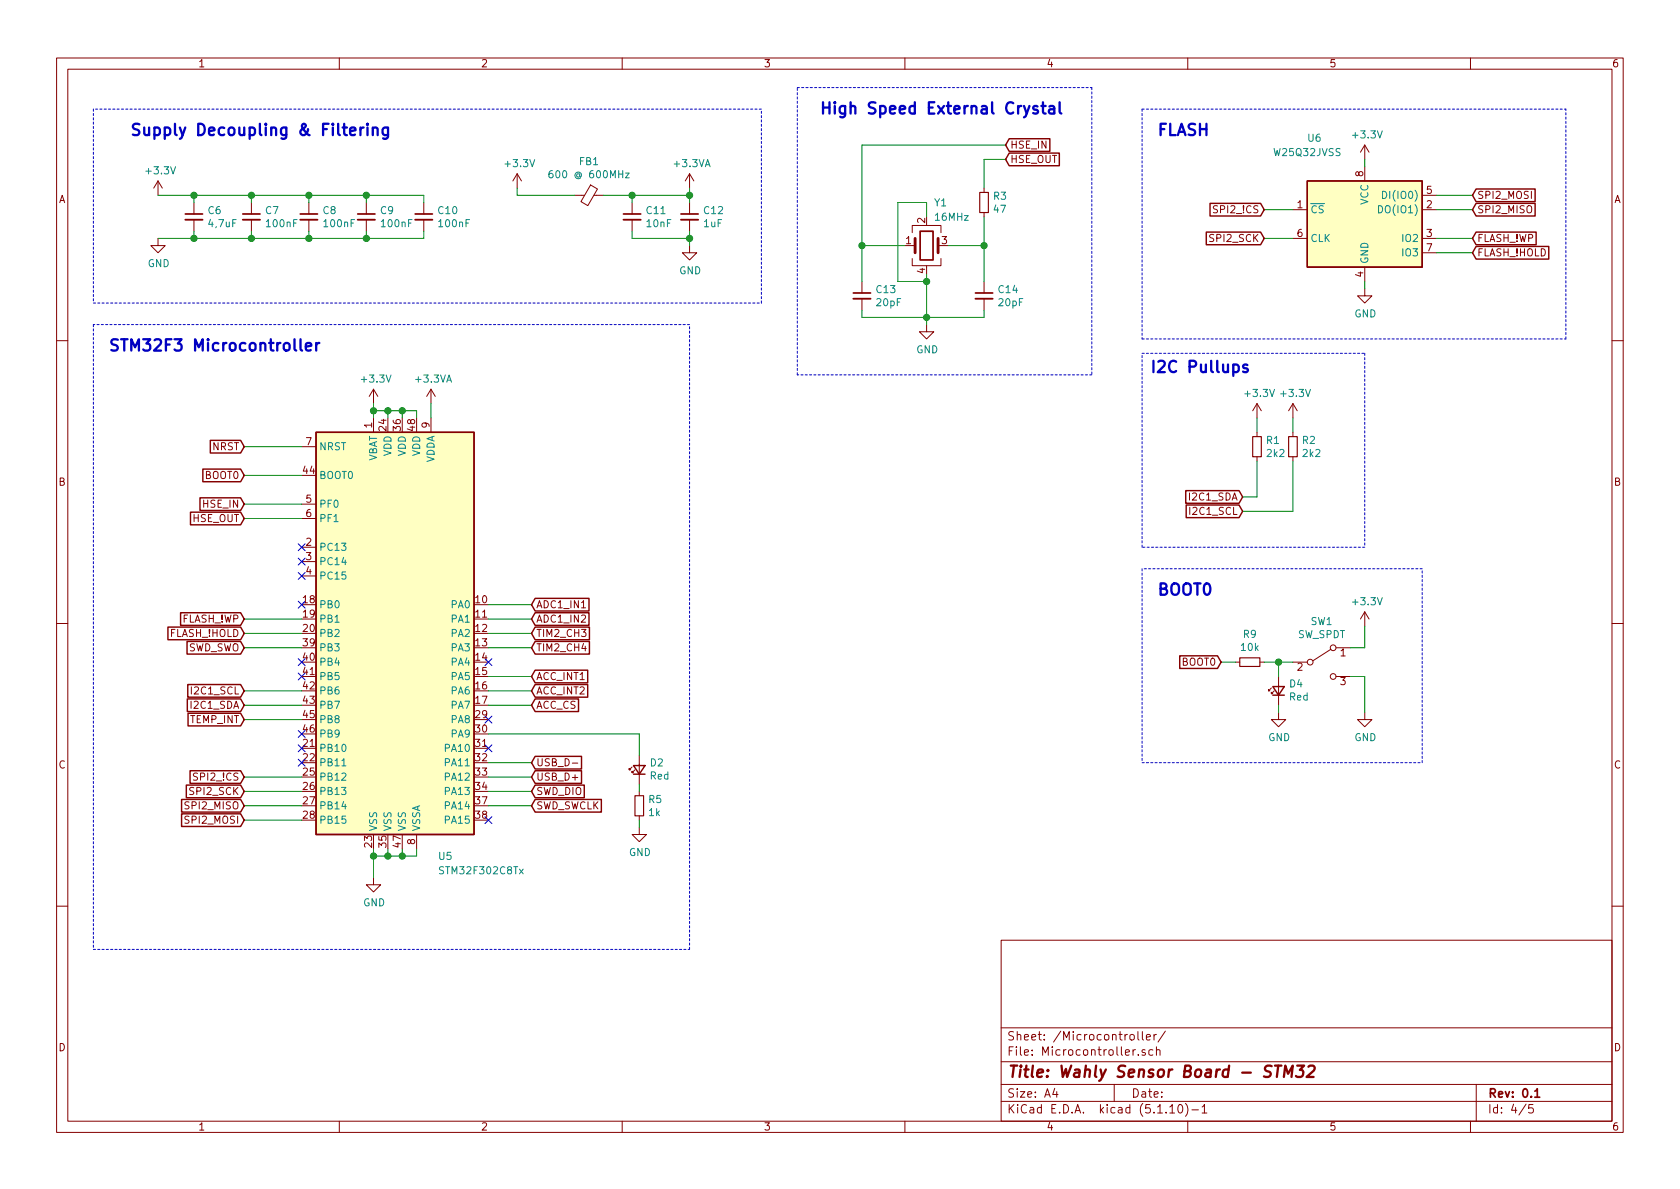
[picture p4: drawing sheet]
<svg xmlns="http://www.w3.org/2000/svg" width="297mm" height="210mm" viewBox="0 0 297 210" stroke-linecap="round" stroke-linejoin="round" font-family="sans-serif">
<g fill="none" stroke="#840000" stroke-width=".18">
<path d="M10 10.3h277v189.9h-277zM12 12.2h273v186.1h-273zM60 10.3v1.9M110 10.3v1.9M160 10.3v1.9M210 10.3v1.9M260 10.3v1.9M27.9 32l-.7 1.3M27.9 32v2.5M27.9 32l.8 1.3M34.3 35.8v2M34.3 38.9v2"/>
<path d="M44.4 35.8v2M44.4 38.9v2M54.6 35.8v2M54.6 38.9v2M64.8 35.8v2M64.8 38.9v2M74.9 35.8v2M74.9 38.9v2M91.4 30.7l-.7 1.3M91.4 30.7v2.6M91.4 30.7l.8 1.3M101.6 34.5h1.8"/>
<path d="M104.4 32.7l1.2 .7-1.7 3-1.2-.7zM105 34.5h1.7M111.8 35.8v2M111.8 38.9v2M121.9 30.7l-.7 1.3M121.9 30.7v2.6M121.9 35.8v2M121.9 38.9v2M121.9 30.7l.8 1.3M174 33.3v.7M174 37.6v.7M228.6 37.1h2.5"/>
<path d="M241.3 25.6v2.6M241.3 29.5v2.5M241.3 25.6l-.8 1.3M241.3 25.6l.8 1.3M251.5 34.5h2.5M251.5 37.1h2.5M27.9 42.2v1.2h1.3l-1.3 1.3-1.2-1.3h1.2M121.9 43.4v1.3h1.3l-1.3 1.3-1.3-1.3h1.3M152.4 49.8v2M152.4 52.8v2.1M161.3 45.7v1.3h5.1v-1.3M161.3 41.1v-1.2h5.1v1.2"/>
<path d="M161.3 43.4h.5M163.8 57.4v1.3h1.3l-1.3 1.2-1.2-1.2h1.2M165.9 43.4h.5M174 49.8v2M174 52.8v2.1M228.6 42.2h2.5M241.3 51v1.3h1.3l-1.3 1.3-1.3-1.3h1.3M241.3 47.2v2.6M251.5 42.2h2.5M251.5 44.7h2.5M10 60.2h2M53.3 79h2.6"/>
<path d="M66 68.8l-.7 1.3M66 68.8v2.6M66 73.9v2.5M66 68.8l.8 1.3M76.2 68.8l-.8 1.3M76.2 68.8v2.6M76.2 73.9v2.5M76.2 68.8l.8 1.3M222.2 71.4v2.5M222.2 76.4v.8M222.2 71.4l-.7 1.2M222.2 71.4l.8 1.2"/>
<path d="M228.6 71.4l-.8 1.2M228.6 71.4v2.5M228.6 76.4v.8M228.6 71.4l.8 1.2M285 60.2h2M53.3 96.8h2.6M53.3 99.3h2.6M53.3 89.1h2.6M53.3 91.7h2.6M222.2 80.8v.7M228.6 80.8v.7M10 110.3h2"/>
<path d="M53.3 101.8h2.6M102.8 107.5h.7M218.4 117.1h.8M222.8 117.1h.7M226.1 119.6v5.1M228.6 117.1h2.5M235.3 114.8l-3.1 2M236.2 114.5h2.6M236.2 119.6h2.6M241.3 108.2l-.8 1.3M241.3 108.2v2.5M241.3 108.2l.8 1.3"/>
<path d="M285 110.3h2M101.2 134.9h1M111.8 135.6l-.5 .5v-.2v.2h.2M112.3 136.1l-.5 .5v-.2v.2h.2M113 133.6v5.1M113 139.9v.8M224.8 121.7l-.5 .5v-.3v.3h.2M225.3 122.2l-.5 .5v-.3v.3h.2M226.1 126v1.2h1.2l-1.2 1.3-1.3-1.3h1.3M241.3 126v1.2h1.3l-1.3 1.3-1.3-1.3h1.3M66 155.2v1.3h1.3l-1.3 1.2-1.2-1.2h1.2M73.7 147.6v2.5"/>
<path d="M113 146.3v1.3h1.3l-1.3 1.2-1.2-1.2h1.2M113 144.3v.7M10 160.2h2M177 166.3h108v32h-108zM285 160.2h2M60 198.3v1.9M110 198.3v1.9M160 198.3v1.9M177 194.8h108M177 191.8h108M177 187.8h108M177 181.8h108"/>
<path d="M186.5 192.5l-.4 1h1M186.8 193v1M197 191.8v3M199.8 183.1l.3-.2 .4 .2v.7l-.2 .1-.5-.1zM200.8 185.6l-.5 .3M201.2 182.4v1.3l.2 .2M201.3 186.5v.1M202 182.4v1.3l.2 .2M202.5 185.7l-.4-.1-.2 .2 .1 .2 .5 .2v.3h-.6M202.7 183.4l.7-.1-.1-.3-.4-.1-.2 .2 .1 .7h.5M203.8 185.7l-.4-.1-.3 .3 .1 .6 .2 .1 .4-.1M204 182.9v1"/>
<path d="M204.5 185.7l.2-.1 .4 .1v.9M204.5 182.9l-.5 .3M204.5 185.1v1.5M206 182.3l-1.3 2M206.8 195.8l.5-.5v1.5M206.8 196.8h.9M208.5 195.4l.1-.1a.8 .8 0 0 1 .5 .8 .8 .8 0 0 1-.5 .7 1 1 0 0 1-.1-1.4zM209.6 195.1a1.71 1.71 0 0 1 0 2.3M210 198.3v1.9M210.7 196.3h1.2M212.5 195.8l.5-.5v1.5M212.5 196.8h.9"/>
<path d="M260 198.3v1.9M261 191.8v6.5M269.8 195.2l-1.2 2M271 195.3h-.7v.7l.2-.1 .5 .1 .1 .2-.1 .5-.2 .1-.5-.1"/>
<circle cx="231.6" cy="117.1" r=".51"/>
<circle cx="235.7" cy="119.6" r=".51"/>
<circle cx="235.7" cy="114.5" r=".51"/>
</g>
<path d="M32.8 37.8h3M42.9 37.8h3.1M53.1 37.8h3M63.2 37.8h3.1M73.4 37.8h3.1M110.2 37.8h3.1M120.4 37.8h3M150.9 51.8h3M162.7 40.9h2.3v5.1h-2.3zM172.5 51.8h3M271.4 193l.4-.5v1.5M271.4 194h.8" fill="none" stroke="#840000" stroke-width=".3"/>
<path d="M225.4 188.4h1.2M226 188.4l-.2 2M227 190.4l.3-2 .4 1.5 .9-1.5-.3 2M229.4 188.4h1.2l-.8 .8h.3l.3 .2a.82 .82 0 0 1-.2 .9l-.8 .1-.3-.1M231.3 188.6l.3-.2h.5l.3 .2v.4l-.1 .3-1.3 1.1h1.3" fill="none" stroke="#840000" stroke-width=".41"/>
<path d="M32.8 38.9h3M42.9 38.9h3.1M53.1 38.9h3M63.2 38.9h3.1M73.4 38.9h3.1M110.2 38.9h3.1M120.4 38.9h3M150.9 52.8h3M172.5 52.8h3" fill="none" stroke="#840000" stroke-width=".33"/>
<path d="M161.8 42.2v2.5M165.9 42.2v2.5" fill="none" stroke="#840000" stroke-width=".51"/>
<path d="M97.7 30.2h-.4a.87 .87 0 0 0 0 1.2h.4l.1-.5-.3-.2h-.2l-.2 .2M110.6 30.6h.7l-.7 .8h.7M243.7 36.4a.64 .64 0 0 1 .8 .6 .64 .64 0 0 1-.8 .6zM244.4 33.8a.64 .64 0 0 1 .8 .7 .64 .64 0 0 1-.8 .6zM60.5 135.4h.7" fill="none" stroke="#008484" stroke-width=".18"/>
<g fill="none" stroke="#840000" stroke-width=".25">
<path d="M178.4 24.5h7.2v2.3h-7.2l-.6-1.2zM178.4 27.1h8.9v2.2h-8.9l-.6-1.1zM213.9 36h9l.6 1.1-.6 1.1h-9zM231.1 32h20.4v15.2h-20.4zM261 36h10.4v2.2h-10.4l-.7-1.1zM261 33.4h10.4v2.3h-10.4l-.7-1.2zM213.3 41h9.6l.6 1.2-.6 1.1h-9.6zM261 41h10.6v2.3h-10.6l-.7-1.1zM261 43.6h12.8v2.2h-12.8l-.7-1.1zM37.2 77.9h5.3l.7 1.1-.7 1.1h-5.3zM55.9 76.4h27.9v71.2h-27.9zM33.7 90.6h8.8l.7 1.1-.7 1.1h-8.8z"/>
<path d="M35.4 88h7.1l.7 1.1-.7 1.2h-7.1zM35.9 83h6.6l.7 1.1-.7 1.1h-6.6zM209.7 86.8h9.4l.6 1.1-.6 1.1h-9.4zM209.7 89.3h9.4l.6 1.1-.6 1.1h-9.4zM29.7 110.9h12.8l.7 1.1-.7 1.1h-12.8zM31.9 108.4h10.6l.7 1.1-.7 1.1h-10.6zM33.1 113.4h9.4l.7 1.1-.7 1.2h-9.4zM94.6 113.4h9.6v2.3h-9.6l-.6-1.2zM94.6 110.9h9.6v2.2h-9.6l-.6-1.1zM94.6 108.4h9.5v2.2h-9.5l-.6-1.1zM94.6 105.8h9.5v2.2h-9.5l-.6-1.1zM94.6 118.5h9.3v2.2h-9.3l-.6-1.1z"/>
<path d="M208.6 116h6.7l.6 1.1-.6 1.1h-6.7zM32.9 138.8h9.6l.7 1.1-.7 1.2h-9.6zM33.1 123.6h9.4l.7 1.1-.7 1.1h-9.4zM33.2 121.1h9.3l.7 1.1-.7 1.1h-9.3zM33.2 126.1h9.3l.7 1.1-.7 1.2h-9.3zM33.6 136.3h8.9l.7 1.1-.7 1.1h-8.9zM94.6 133.8h8.2v2.2h-8.2l-.6-1.1zM94.6 136.3h8.2v2.2h-8.2l-.6-1.1zM94.6 138.8h8.7v2.3h-8.7l-.6-1.2zM94.6 121.1h9.3v2.2h-9.3l-.6-1.1zM94.6 123.6h7.7v2.2h-7.7l-.6-1.1zM112 135.4h2l-1 1.5z"/>
<path d="M112 136.9h2M225 121.4h2.1l-1 1.5zM225 122.9h2.1M32.1 143.9h10.4l.7 1.1-.7 1.1h-10.4zM32.1 141.4h10.4l.7 1.1-.7 1.1h-10.4zM94.6 141.4h11.7v2.2h-11.7l-.6-1.1z"/>
</g>
<path d="M173.2 34h1.6v3.6h-1.6zM221.5 77.2h1.5v3.6h-1.5zM227.8 77.2h1.6v3.6h-1.6zM219.2 116.3h3.6v1.6h-3.6zM112.3 140.7h1.5v3.6h-1.5z" fill="none" stroke="#840000" stroke-width=".2"/>
<g fill="#ffffc2" stroke="#ffffc2" stroke-width=".18">
<path d="M231.1 32h20.4v15.2h-20.4z"/>
<path d="M55.9 76.4h27.9v71.2h-27.9z"/>
</g>
<g fill="none" stroke="#0000c2" stroke-width=".18" stroke-dasharray=".4 .4">
<path d="M16.5 19.3v34.3M134.6 19.3h-118.1M141 15.5h52M193 15.5v50.8M201.9 19.3h75M201.9 19.3v40.6M16.5 53.6h118.1M16.5 57.4v110.5M121.9 57.4h-105.4M134.6 53.6v-34.3M201.9 59.9h75M276.9 59.9v-40.6"/>
<path d="M141 66.3v-50.8M193 66.3h-52M201.9 62.5h39.4M241.3 62.5v34.3M201.9 96.8v-34.3M241.3 96.8h-39.4M201.9 100.6v34.3M251.5 100.6h-49.6M201.9 134.9h49.6M251.5 134.9v-34.3M16.5 167.9h105.4M121.9 167.9v-110.5"/>
</g>
<g fill="none" stroke="#008400" stroke-width=".18">
<path d="M27.9 34.5h47v1.3M34.3 34.5v1.3M44.4 34.5v1.3M54.6 34.5v1.3M64.8 34.5v1.3M91.4 33.3v1.2h10.2M106.7 34.5h15.2M111.8 34.5v1.3M121.9 33.3v2.5M163.8 38.3v-2.5h-5.1v14h5.1M174 38.3v11.5M177.8 25.6h-25.4v24.2"/>
<path d="M177.8 28.2h-3.8v5.1M223.5 37.1h5.1M241.3 28.2v1.3M254 34.5h6.3M254 37.1h6.3M34.3 40.9v1.3M44.4 40.9v1.3M54.6 40.9v1.3M64.8 40.9v1.3M74.9 40.9v1.3h-47M111.8 40.9v1.3h10.1M121.9 40.9v2.5"/>
<path d="M152.4 54.9v1.2h21.6v-1.2M152.4 43.4h7.6M163.8 48.5v8.9M167.6 43.4h6.4M223.5 42.2h5.1M241.3 49.8v1.2M254 44.7h6.3M254 42.2h6.3M43.2 79h10.1M66 72.6h7.7v1.3M66 71.4v2.5M68.6 72.6v1.3"/>
<path d="M71.1 72.6v1.3M76.2 71.4v2.5M222.2 73.9v2.5M228.6 73.9v2.5M43.2 84.1h10.1M43.2 91.7h10.1M43.2 89.1h10.1M222.2 81.5v6.4h-2.5M228.6 81.5v8.9h-8.9M43.2 109.5h10.1M43.2 112h10.1M43.2 114.5h10.1"/>
<path d="M86.4 119.6h7.6M86.4 109.5h7.6M86.4 112h7.6M86.4 114.5h7.6M86.4 106.9h7.6M215.9 117.1h2.5M223.5 117.1h5.1M226.1 117.1v2.5M238.8 119.6h2.5v6.4M241.3 110.7v3.8h-2.5M43.2 124.7h10.1M43.2 122.2h10.1"/>
<path d="M43.2 139.9h10.1M43.2 127.2h10.1M43.2 137.4h10.1M86.4 124.7h7.6M86.4 129.8h26.6v3.8M86.4 122.2h7.6M86.4 139.9h7.6M86.4 134.9h7.6M86.4 137.4h7.6M113 138.7v1.2M226.1 124.7v1.3M43.2 142.5h10.1"/>
<path d="M43.2 145h10.1M66 150.1v5.1M68.6 150.1v1.3M71.1 150.1v1.3M73.7 150.1v1.3h-7.7M86.4 142.5h7.6M113 145v1.3"/>
</g>
<g fill="none" stroke="#0000c2" stroke-width=".41">
<path d="M183.4 18.8l-.4-.1-.3 .3 .1 .3 .6 .2 .1 .2-.1 .3-.1 .1-.6-.1M184.1 18.7h.8M184.4 18.1v1.7l.1 .2 .4 .1M185.5 18.8l.2-.1 .6 .1 .1 1.3M186.4 19.2l-.7 .1a.39 .39 0 0 0-.3 .4 .39 .39 0 0 0 .3 .4l.7-.1M187.4 18.1v1.7l.3 .3M63.7 22.5v1.4M64.3 22.5l-.4 .2-.2 .2M65 21.9l-.1 .1 .1 .1v-.2v.2M65 22.5v1.4M65.9 22.8a.5 .5 0 0 1 .9 0v1.1M65.9 22.5v1.4"/>
<path d="M68.6 22.5v1.7a.56 .56 0 0 1-.9 .3M68.6 22.7l-.6-.2-.4 .4v.6l.2 .3 .2 .1 .6-.1M53.1 60v1.7l.3 .3M54.1 61.3l.9-.2-.1-.3-.5-.2-.3 .3 .1 1 .2 .1 .5-.1M55.9 60.6v1.4M56.5 60.6l-.4 .2-.2 .2M220.5 64.6l-.4-.1-.3 .2 .1 .3 .6 .2 .1 .2-.1 .3-.1 .1-.6-.1"/>
</g>
<g fill="#008400" stroke="#008400" stroke-width=".25">
<circle cx="64.8" cy="42.2" r=".51"/>
<circle cx="54.6" cy="42.2" r=".51"/>
<circle cx="44.5" cy="42.2" r=".51"/>
<circle cx="34.3" cy="42.2" r=".51"/>
<circle cx="64.8" cy="34.5" r=".51"/>
<circle cx="121.9" cy="42.2" r=".51"/>
<circle cx="54.6" cy="34.5" r=".51"/>
<circle cx="34.3" cy="34.5" r=".51"/>
<circle cx="68.6" cy="151.4" r=".51"/>
<circle cx="71.1" cy="151.4" r=".51"/>
<circle cx="66" cy="151.4" r=".51"/>
<circle cx="174" cy="43.4" r=".51"/>
<circle cx="152.4" cy="43.4" r=".51"/>
<circle cx="163.8" cy="56.1" r=".51"/>
<circle cx="163.8" cy="49.8" r=".51"/>
<circle cx="226.1" cy="117.1" r=".51"/>
<circle cx="44.5" cy="34.5" r=".51"/>
<circle cx="111.8" cy="34.5" r=".51"/>
<circle cx="121.9" cy="34.5" r=".51"/>
<circle cx="68.6" cy="72.6" r=".51"/>
<circle cx="71.1" cy="72.6" r=".51"/>
<circle cx="66" cy="72.6" r=".51"/>
</g>
<g fill="none" stroke="#000084" stroke-width=".18">
<path d="M52.7 96.2l1.2 1.2M52.7 98.7l1.2 1.2M53.9 96.2l-1.2 1.2M53.9 98.7l-1.2 1.2M52.7 101.2l1.2 1.3M52.7 106.3l1.2 1.2M52.7 116.5l1.2 1.2M52.7 119l1.2 1.2M53.9 101.2l-1.2 1.3M53.9 106.3l-1.2 1.2M53.9 116.5l-1.2 1.2M53.9 119l-1.2 1.2"/>
<path d="M85.8 116.5l1.2 1.2M87 116.5l-1.2 1.2M52.7 129.2l1.2 1.2M52.7 131.7l1.2 1.2M52.7 134.3l1.2 1.2M53.9 129.2l-1.2 1.2M53.9 131.7l-1.2 1.2M53.9 134.3l-1.2 1.2M85.8 131.7l1.2 1.2M85.8 126.6l1.2 1.3M87 131.7l-1.2 1.2M87 126.6l-1.2 1.3"/>
<path d="M85.8 144.4l1.2 1.2M87 144.4l-1.2 1.2"/>
</g>
<g font-size="2.8" fill="#0000c2">
<text x="22.9" y="24">Supply Decoupling &amp; Filtering</text>
<text x="144.8" y="20.2">High Speed External Crystal</text>
<text x="204.5" y="24">FLASH</text>
<text x="19" y="62.1">STM32F3 Microcontroller</text>
<text x="203.2" y="65.9">I2C Pullups</text>
<text x="204.5" y="105.3">BOOT0</text>
</g>
<text font-size="2.8" fill="#840000" x="178" y="190.5">Title: Wahly Sensor Board - STM32</text>
<g font-size="2.1" fill="#840000">
<text x="178" y="184">Sheet: /Microcontroller/</text>
<text x="178" y="186.7">File: Microcontroller.sch</text>
<text x="178" y="196.9">KiCad E.D.A. kicad (5.1.10)-1</text>
<text x="178" y="194.1">Size: A4</text>
<text x="200" y="194.1">Date:</text>
<text x="263" y="194.1">Rev: 0.1</text>
<text x="263" y="196.9">Id: 4/5</text>
</g>
<g font-size="1.8" fill="#840000">
<text x="35" y="11.9">1</text>
<text x="85" y="11.9">2</text>
<text x="135" y="11.9">3</text>
<text x="185" y="11.9">4</text>
<text x="235" y="11.9">5</text>
<text x="285" y="11.9">6</text>
<text x="178.6" y="26.3">HSE_IN</text>
<text x="178.6" y="28.8">HSE_OUT</text>
<text x="10.4" y="35.9">A</text>
<text x="241" y="31.2" transform="rotate(-90 241 31.2)">8</text>
<text x="252.2" y="34.3">5</text>
<text x="261.1" y="35.2">SPI2_MOSI</text>
<text x="285.4" y="35.9">A</text>
<text x="163.6" y="39.5" transform="rotate(-90 163.6 39.5)">2</text>
<text x="214.9" y="37.7">SPI2_!CS</text>
<text x="229.4" y="36.8">1</text>
<text x="229.4" y="41.9">6</text>
<text x="252.2" y="36.8">2</text>
<text x="252.2" y="41.9">3</text>
<text x="261.1" y="37.7">SPI2_MISO</text>
<text x="160.2" y="43.2">1</text>
<text x="166.5" y="43.2">3</text>
<text x="214.2" y="42.8">SPI2_SCK</text>
<text x="252.2" y="44.4">7</text>
<text x="261.1" y="42.8">FLASH_!WP</text>
<text x="261.1" y="45.3">FLASH_!HOLD</text>
<text x="163.6" y="48.4" transform="rotate(-90 163.6 48.4)">4</text>
<text x="241" y="49" transform="rotate(-90 241 49)">4</text>
<text x="65.8" y="75.7" transform="rotate(-90 65.8 75.7)">1</text>
<text x="68.3" y="76.1" transform="rotate(-90 68.3 76.1)">24</text>
<text x="70.9" y="76.1" transform="rotate(-90 70.9 76.1)">36</text>
<text x="73.4" y="76.1" transform="rotate(-90 73.4 76.1)">48</text>
<text x="75.9" y="75.7" transform="rotate(-90 75.9 75.7)">9</text>
<text x="37.6" y="79.6">NRST</text>
<text x="53.6" y="83.8">44</text>
<text x="54.1" y="78.7">7</text>
<text x="10.4" y="85.9">B</text>
<text x="36" y="89.8">HSE_IN</text>
<text x="36.3" y="84.7">BOOT0</text>
<text x="54.1" y="88.9">5</text>
<text x="210.5" y="88.5">I2C1_SDA</text>
<text x="285.4" y="85.9">B</text>
<text x="34" y="92.3">HSE_OUT</text>
<text x="54.1" y="91.4">6</text>
<text x="210.7" y="91.1">I2C1_SCL</text>
<text x="54.1" y="96.5">2</text>
<text x="54.1" y="99.1">3</text>
<text x="54.1" y="101.6">4</text>
<text x="53.6" y="106.7">18</text>
<text x="84.1" y="106.7">10</text>
<text x="94.8" y="107.6">ADC1_IN1</text>
<text x="29.9" y="112.6">FLASH_!HOLD</text>
<text x="32.1" y="110.1">FLASH_!WP</text>
<text x="53.6" y="109.2">19</text>
<text x="53.6" y="111.8">20</text>
<text x="84.1" y="109.2">11</text>
<text x="84.1" y="111.8">12</text>
<text x="94.8" y="112.6">TIM2_CH3</text>
<text x="94.8" y="110.1">ADC1_IN2</text>
<text x="33" y="115.2">SWD_SWO</text>
<text x="53.6" y="114.3">39</text>
<text x="53.6" y="116.8">40</text>
<text x="53.6" y="119.4">41</text>
<text x="84.1" y="114.3">13</text>
<text x="84.1" y="116.8">14</text>
<text x="84.1" y="119.4">15</text>
<text x="94.8" y="115.2">TIM2_CH4</text>
<text x="209" y="117.7">BOOT0</text>
<text x="229.4" y="118.6">2</text>
<text x="237" y="116.1">1</text>
<text x="33.9" y="125.3">I2C1_SDA</text>
<text x="34.1" y="122.8">I2C1_SCL</text>
<text x="53.6" y="121.9">42</text>
<text x="53.6" y="124.5">43</text>
<text x="84.1" y="121.9">16</text>
<text x="84.1" y="124.5">17</text>
<text x="94.8" y="120.3">ACC_INT1</text>
<text x="94.8" y="122.8">ACC_INT2</text>
<text x="94.8" y="125.3">ACC_CS</text>
<text x="237" y="121.2">3</text>
<text x="33.7" y="127.9">TEMP_INT</text>
<text x="53.6" y="127">45</text>
<text x="53.6" y="129.5">46</text>
<text x="84.1" y="127">29</text>
<text x="84.1" y="129.5">30</text>
<text x="10.4" y="135.9">C</text>
<text x="53.6" y="132.1">21</text>
<text x="53.6" y="134.6">22</text>
<text x="53.6" y="137.2">25</text>
<text x="84.1" y="132.1">31</text>
<text x="84.1" y="134.6">32</text>
<text x="84.1" y="137.2">33</text>
<text x="94.8" y="135.5">USB_D-</text>
<text x="285.4" y="135.9">C</text>
<text x="33" y="143.1">SPI2_MISO</text>
<text x="33.8" y="140.6">SPI2_SCK</text>
<text x="34.5" y="138">SPI2_!CS</text>
<text x="53.6" y="139.7">26</text>
<text x="53.6" y="142.2">27</text>
<text x="84.1" y="139.7">34</text>
<text x="84.1" y="142.2">37</text>
<text x="94.8" y="138">USB_D+</text>
<text x="94.8" y="143.1">SWD_SWCLK</text>
<text x="94.8" y="140.6">SWD_DIO</text>
<text x="33" y="145.7">SPI2_MOSI</text>
<text x="53.6" y="144.8">28</text>
<text x="65.8" y="149.8" transform="rotate(-90 65.8 149.8)">23</text>
<text x="68.3" y="149.8" transform="rotate(-90 68.3 149.8)">35</text>
<text x="70.9" y="149.8" transform="rotate(-90 70.9 149.8)">47</text>
<text x="73.4" y="149.3" transform="rotate(-90 73.4 149.3)">8</text>
<text x="84.1" y="144.8">38</text>
<text x="10.4" y="185.9">D</text>
<text x="285.4" y="185.9">D</text>
<text x="35" y="199.9">1</text>
<text x="85" y="199.9">2</text>
<text x="135" y="199.9">3</text>
<text x="185" y="199.9">4</text>
<text x="235" y="199.9">5</text>
<text x="285" y="199.9">6</text>
</g>
<g font-size="1.8" fill="#008484">
<text x="89.5" y="29.6">+3.3V</text>
<text x="102.5" y="29.2">FB1</text>
<text x="119.3" y="29.6">+3.3VA</text>
<text x="225.4" y="27.6">W25Q32JVSS</text>
<text x="231.3" y="25.1">U6</text>
<text x="239.3" y="24.5">+3.3V</text>
<text x="26" y="30.8">+3.3V</text>
<text x="98" y="31.5">600 @ 600MHz</text>
<text x="175.7" y="35.3">R3</text>
<text x="245.2" y="35.2">DI(IO0)</text>
<text x="36.8" y="37.9">C6</text>
<text x="37" y="40.2">4,7uF</text>
<text x="47" y="37.9">C7</text>
<text x="47.2" y="40.2">100nF</text>
<text x="57.1" y="37.9">C8</text>
<text x="57.4" y="40.2">100nF</text>
<text x="67.3" y="37.9">C9</text>
<text x="67.6" y="40.2">100nF</text>
<text x="77.5" y="37.9">C10</text>
<text x="77.7" y="40.2">100nF</text>
<text x="114.4" y="37.9">C11</text>
<text x="114.4" y="40.2">10nF</text>
<text x="124.5" y="40.2">1uF</text>
<text x="124.5" y="37.9">C12</text>
<text x="165.3" y="36.5">Y1</text>
<text x="165.5" y="39">16MHz</text>
<text x="175.8" y="37.6">47</text>
<text x="231.6" y="37.7">CS</text>
<text x="241.9" y="36.2" transform="rotate(-90 241.9 36.2)">VCC</text>
<text x="244.3" y="37.7">DO(IO1)</text>
<text x="26.1" y="47.2">GND</text>
<text x="231.6" y="42.8">CLK</text>
<text x="241.9" y="46.7" transform="rotate(-90 241.9 46.7)">GND</text>
<text x="248.1" y="42.8">IO2</text>
<text x="248.1" y="45.3">IO3</text>
<text x="120.1" y="48.5">GND</text>
<text x="155" y="51.8">C13</text>
<text x="176.6" y="51.8">C14</text>
<text x="155.1" y="54.1">20pF</text>
<text x="176.7" y="54.1">20pF</text>
<text x="239.5" y="56.1">GND</text>
<text x="162" y="62.5">GND</text>
<text x="64.1" y="67.7">+3.3V</text>
<text x="73.6" y="67.7">+3.3VA</text>
<text x="220.3" y="70.2">+3.3V</text>
<text x="226.6" y="70.2">+3.3V</text>
<text x="56.4" y="79.6">NRST</text>
<text x="66.7" y="81.8" transform="rotate(-90 66.7 81.8)">VBAT</text>
<text x="69.2" y="80.7" transform="rotate(-90 69.2 80.7)">VDD</text>
<text x="71.8" y="80.7" transform="rotate(-90 71.8 80.7)">VDD</text>
<text x="74.3" y="80.7" transform="rotate(-90 74.3 80.7)">VDD</text>
<text x="76.8" y="82" transform="rotate(-90 76.8 82)">VDDA</text>
<text x="224" y="78.5">R1</text>
<text x="224.1" y="80.8">2k2</text>
<text x="230.3" y="78.5">R2</text>
<text x="230.4" y="80.8">2k2</text>
<text x="56.4" y="84.7">BOOT0</text>
<text x="56.4" y="89.8">PF0</text>
<text x="56.4" y="92.3">PF1</text>
<text x="56.4" y="97.4">PC13</text>
<text x="56.4" y="99.9">PC14</text>
<text x="56.4" y="107.6">PB0</text>
<text x="56.4" y="102.5">PC15</text>
<text x="79.9" y="107.6">PA0</text>
<text x="239.3" y="107">+3.3V</text>
<text x="56.4" y="110.1">PB1</text>
<text x="56.4" y="112.6">PB2</text>
<text x="79.9" y="110.1">PA1</text>
<text x="79.9" y="112.6">PA2</text>
<text x="219.9" y="112.8">R9</text>
<text x="229.4" y="112.8">SW_SPDT</text>
<text x="231.8" y="110.5">SW1</text>
<text x="56.4" y="115.2">PB3</text>
<text x="56.4" y="117.7">PB4</text>
<text x="79.9" y="115.2">PA3</text>
<text x="79.9" y="117.7">PA4</text>
<text x="219.5" y="115.1">10k</text>
<text x="56.4" y="120.3">PB5</text>
<text x="56.4" y="122.8">PB6</text>
<text x="56.4" y="125.3">PB7</text>
<text x="79.9" y="120.3">PA5</text>
<text x="79.9" y="122.8">PA6</text>
<text x="79.9" y="125.3">PA7</text>
<text x="228" y="123.9">Red</text>
<text x="228" y="121.6">D4</text>
<text x="56.4" y="127.9">PB8</text>
<text x="56.4" y="130.4">PB9</text>
<text x="79.9" y="127.9">PA8</text>
<text x="79.9" y="130.4">PA9</text>
<text x="224.2" y="131.1">GND</text>
<text x="239.5" y="131.1">GND</text>
<text x="56.4" y="133">PB10</text>
<text x="56.4" y="135.5">PB11</text>
<text x="78.9" y="133">PA10</text>
<text x="78.9" y="135.5">PA11</text>
<text x="115" y="137.8">Red</text>
<text x="115" y="135.5">D2</text>
<text x="56.4" y="138">PB12</text>
<text x="56.4" y="140.6">PB13</text>
<text x="56.4" y="143.1">PB14</text>
<text x="78.9" y="138">PA12</text>
<text x="78.9" y="140.6">PA13</text>
<text x="78.9" y="143.1">PA14</text>
<text x="114.7" y="142">R5</text>
<text x="56.4" y="145.7">PB15</text>
<text x="66.7" y="147.1" transform="rotate(-90 66.7 147.1)">VSS</text>
<text x="69.2" y="147.1" transform="rotate(-90 69.2 147.1)">VSS</text>
<text x="71.8" y="147.1" transform="rotate(-90 71.8 147.1)">VSS</text>
<text x="74.3" y="147.1" transform="rotate(-90 74.3 147.1)">VSSA</text>
<text x="78.9" y="145.7">PA15</text>
<text x="114.8" y="144.3">1k</text>
<text x="77.6" y="152.1">U5</text>
<text x="78.1" y="154.6">STM32F302C8Tx</text>
<text x="111.2" y="151.4">GND</text>
<text x="64.2" y="160.3">GND</text>
</g>
</svg>
